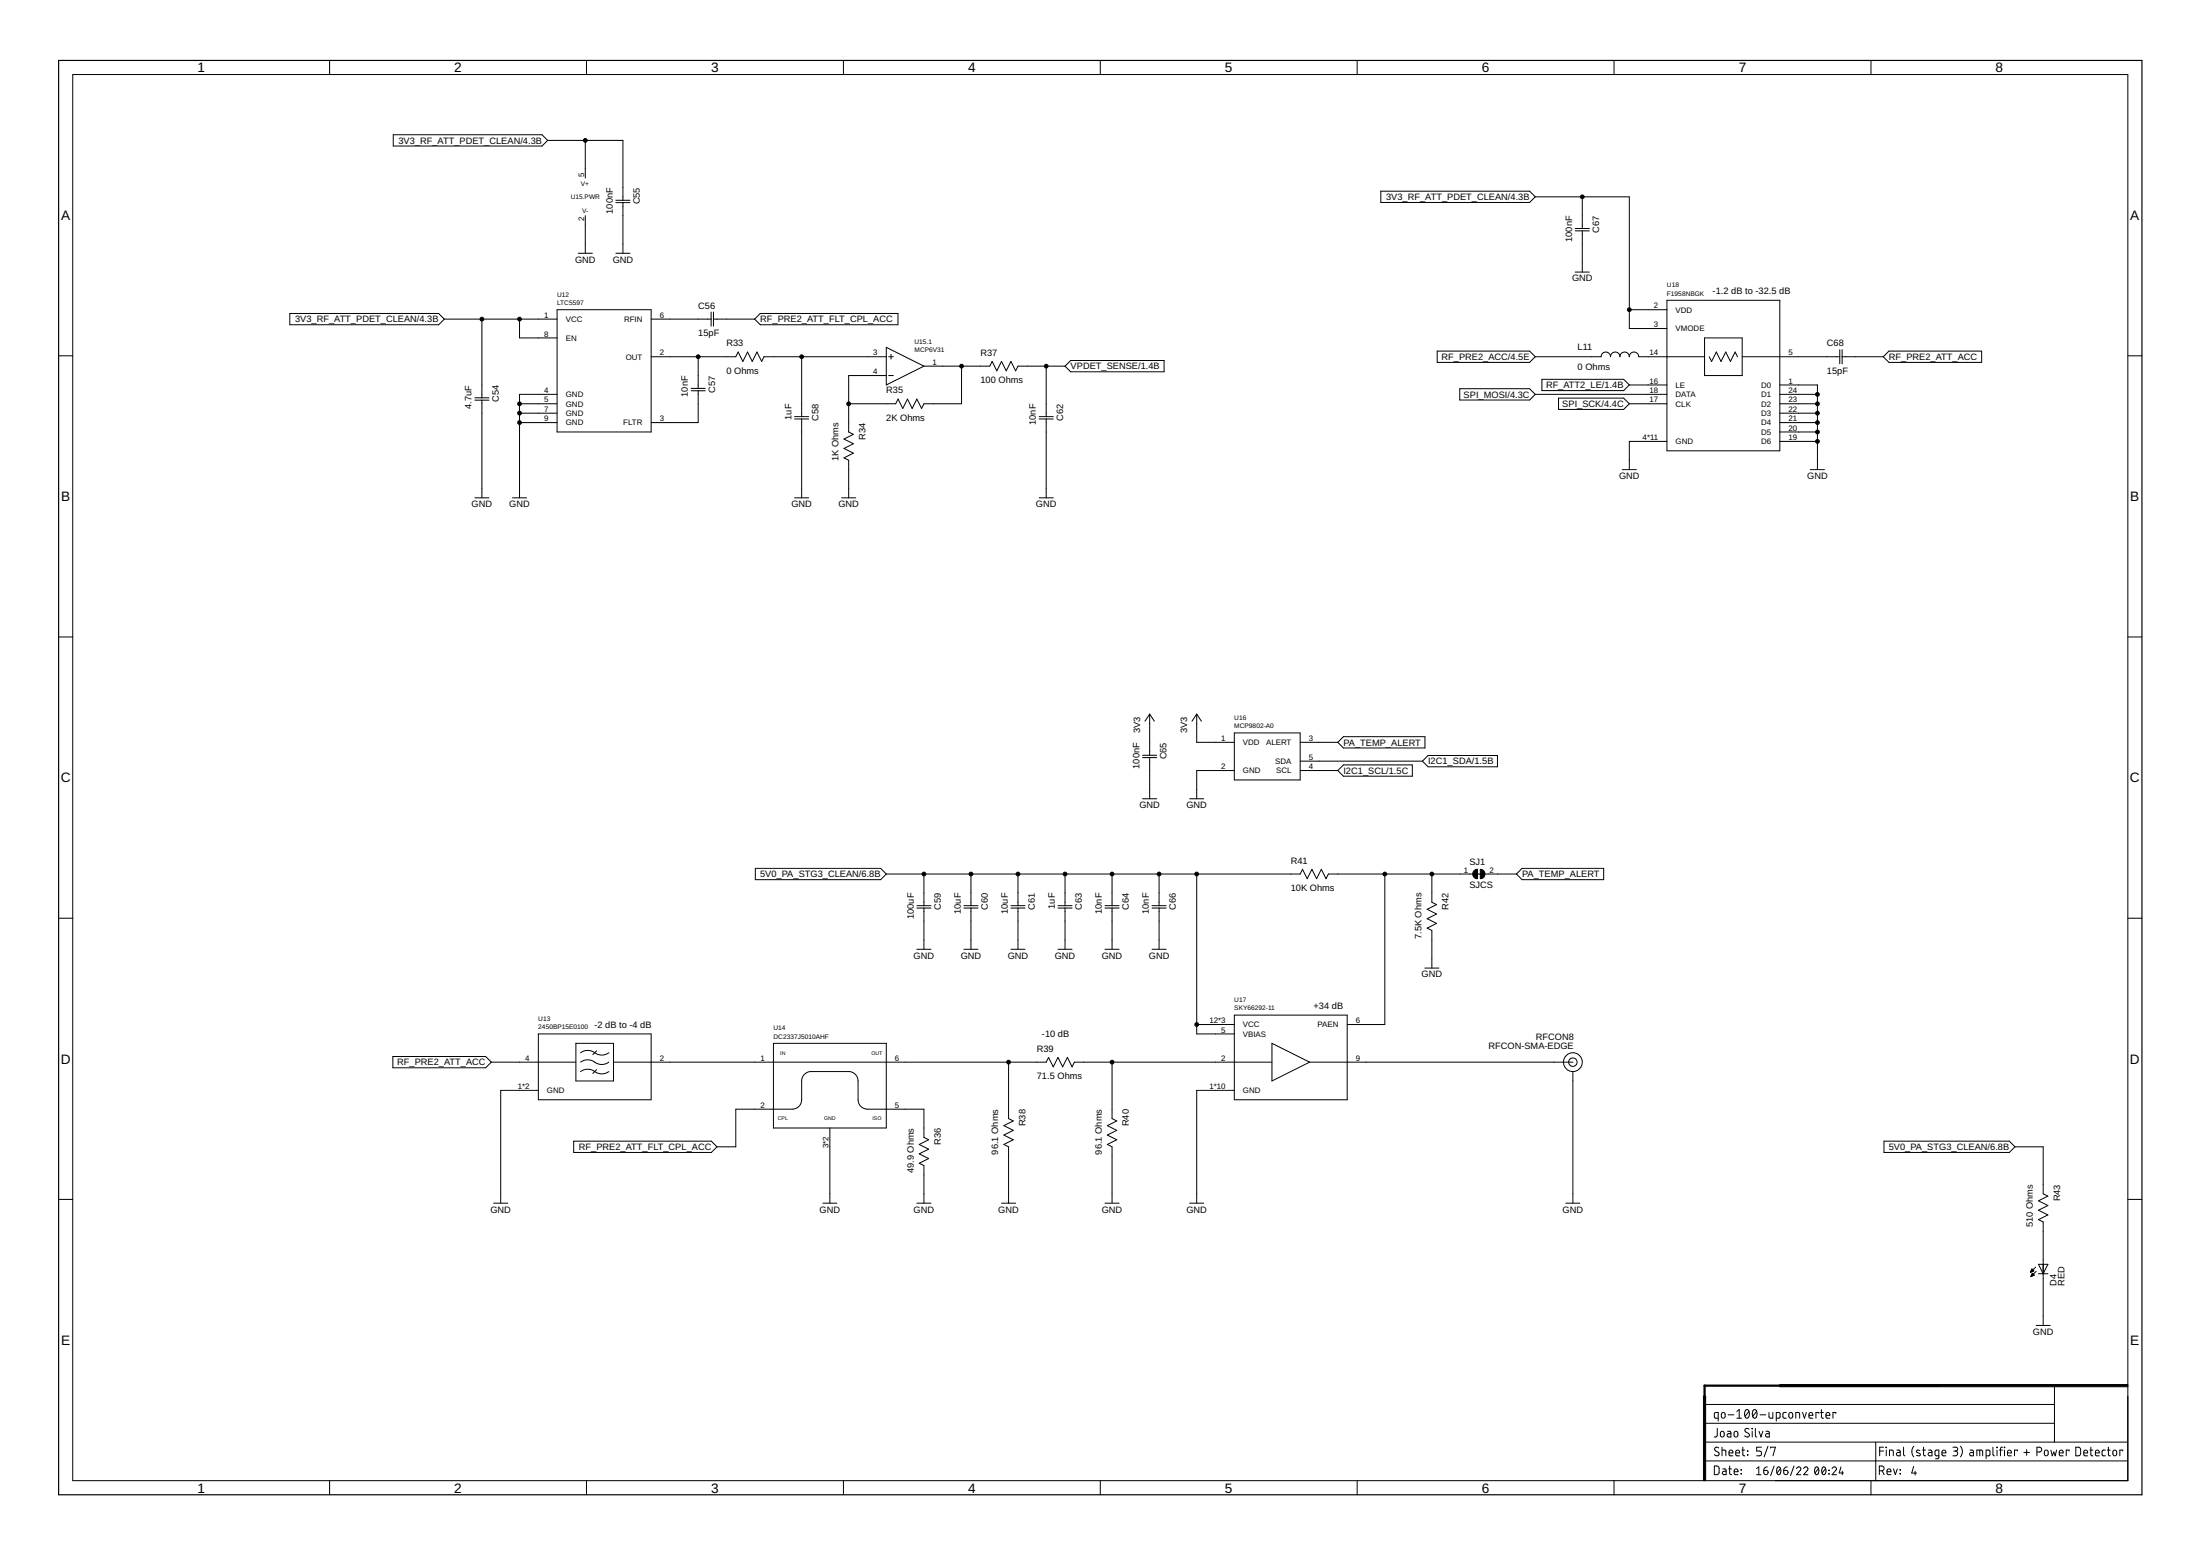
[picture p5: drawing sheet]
<svg xmlns="http://www.w3.org/2000/svg" width="594mm" height="420mm" viewBox="0 0 594 420" stroke-linecap="round" stroke-linejoin="round" font-family="sans-serif">
<g fill="none" stroke="#000" stroke-width=".27">
<path d="M89 16.3v3.8M158.4 16.3v3.8M227.8 16.3v3.8M297.1 16.3v3.8M366.5 16.3v3.8M435.8 16.3v3.8M505.2 16.3v3.8M19.6 20.1h555v379.7h-555zM106.2 36.4h40.2l1.5 1.5-1.5 1.5h-40.2zM147.9 37.9h20.3v16.2M158.1 37.9v10.2M158.1 58.2v10.2"/>
<path d="M166.3 54.7h3.8M166.3 54.1h3.8M168.2 54.7v13.7M372.9 51.6h40.1l1.6 1.5-1.6 1.6h-40.1zM414.6 53.1h25.4v35.6h10.1M427.3 53.1v8.6M156.1 68.4h3.9M166.3 68.4h3.8M425.4 61.7h3.8M425.4 62.3h3.8M425.4 73.5h3.8M427.3 62.3v11.2"/>
<path d="M15.8 96.1h3.8M78.3 84.6h40.1l1.6 1.6-1.6 1.5h-40.1zM120 86.2h30.4M130.1 86.2v21.2M140.3 86.2v5h10.1M150.4 83.6h25.4v33h-25.4zM175.8 96.3h22.9l.6-1.2 1.3 2.5 1.3-2.5 1.2 2.5 1.3-2.5 1.3 2.5 .6-1.3h33M175.8 86.2h16.2M188.5 96.3v8.6M192 84.3v3.8M192.7 86.2h11.1M192.7 84.3v3.8"/>
<path d="M205.3 84.6h37.2v3.1h-37.2l-1.5-1.5zM216.5 96.3v16.2M239.3 93.8l10.2 5.1-10.2 5zM240 96.3h1.2M240.6 95.7v1.3M249.5 98.9h17.8l.6-1.3 1.3 2.5 1.2-2.5 1.3 2.5 1.3-2.5 1.3 2.5 .6-1.2h12.7M259.7 98.9v10.1h-10.2l-.6 1.3-1.3-2.5-1.3 2.5-1.3-2.5-1.2 2.5-1.3-2.5-.6 1.2h-12.7M282.5 98.9v13.6M289.1 97.3h25.2v3.1h-25.2l-1.5-1.5zM388.1 94.8h24.9l1.6 1.5-1.6 1.6h-24.9zM414.6 96.3h17.8a1.27 1.27 0 0 1 1.2-1.2 1.27 1.27 0 0 1 1.3 1.2 1.27 1.27 0 0 1 1.3-1.2 1.27 1.27 0 0 1 1.2 1.2 1.27 1.27 0 0 1 1.3-1.2 1.27 1.27 0 0 1 1.3 1.2 1.27 1.27 0 0 1 1.2-1.2 1.27 1.27 0 0 1 1.3 1.2h17.8M440 83.6h10.1"/>
<path d="M450.1 81.1h30.5v40.6h-30.5zM460.3 91.2h10.2v10.2h-10.2zM461.6 96.3l.6 1.3 1.3-2.5 1.2 2.5 1.3-2.5 1.3 2.5 1.2-2.5 .7 1.2M470.5 96.3h26.3M496.8 94.4v3.8M497.4 96.3h11.2M497.4 94.4v3.8M510.1 94.8h25v3.1h-25l-1.5-1.6zM574.6 96.1h3.8M128.2 107.4h3.8M128.2 108.1h3.8M130.1 108.1v26.3"/>
<path d="M140.3 109h10.1M140.3 111.6h10.1M140.3 114.1h10.1M150.4 106.5h-10.1v27.9M186.6 104.9h3.8M186.6 105.5h3.8M188.5 105.5v8.6h-12.7M214.6 112.5h3.8M214.6 113.1h3.8M216.5 113.1v21.3M239.3 101.4h-10.1v15.2l1.2 .7-2.5 1.3 2.5 1.2-2.5 1.3 2.5 1.3-2.5 1.2 1.3 .7v10.1M240 101.4h1.2"/>
<path d="M280.6 112.5h3.8M280.6 113.1h3.8M282.5 113.1v21.3M394.2 105h18.8l1.6 1.5-1.6 1.5h-18.8zM414.6 106.5h35.5M416.4 102.4h22l1.6 1.5-1.6 1.6h-22zM420.9 107.5h17.5l1.6 1.5-1.6 1.6h-17.5zM440 109h10.1M440 103.9h10.1M450.1 119.2h-10.1v7.6M480.6 116.6h10.2M480.6 109h10.2"/>
<path d="M480.6 106.5h10.2M480.6 111.6h10.2M480.6 114.1h10.2M480.6 103.9h10.2v22.9M480.6 119.2h10.2M128.2 134.4h3.8M138.4 134.4h3.8M214.6 134.4h3.8M227.3 134.4h3.8M280.6 134.4h3.8M438.1 126.8h3.8M488.9 126.8h3.8"/>
<path d="M15.8 172h3.8M574.6 172h3.8M310.5 192.8v11.1M310.5 192.8l1.2 1.9M310.5 192.8l-1.3 1.9M323.2 192.8v7.6h10.1M323.2 192.8l1.2 1.9M323.2 192.8l-1.3 1.9M333.3 197.9h17.8v12.7h-17.8zM362.8 198.9h22v3.1h-22l-1.5-1.6zM308.5 203.9h3.9M308.5 204.6h3.9"/>
<path d="M308.5 215.7h3.9M310.5 204.6v11.1M321.2 215.7h3.9M333.3 208.1h-10.1v7.6M351.1 200.4h10.2M351.1 208.1h10.2M351.1 205.5h33M362.8 206.5h18.6v3.1h-18.6l-1.5-1.5zM385.6 204h18.8v3.1h-18.8l-1.5-1.6zM204 234.5h33.8l1.5 1.5-1.5 1.5h-33.8zM239.3 236h111.8l.6-1.3 1.3 2.6 1.3-2.6 1.2 2.6 1.3-2.6 1.3 2.6 .6-1.3h39M249.5 236v8.6"/>
<path d="M262.2 236v8.6M274.9 236v8.6M287.6 236v8.6M300.3 236v8.6M313 236v8.6M323.2 236v43.2h10.1M374 236v40.6h-10.2M386.7 236v7.6l1.2 .7-2.5 1.2 2.5 1.3-2.5 1.3 2.5 1.2-2.5 1.3 1.3 .6v10.2M401 236h8.5M411 234.5h22v3h-22l-1.5-1.5zM15.8 247.9h3.8M247.6 244.6h3.8"/>
<path d="M247.6 245.2h3.8M247.6 256.3h3.8M249.5 245.2v11.1M260.3 244.6h3.8M260.3 245.2h3.8M260.3 256.3h3.8M262.2 245.2v11.1M273 244.6h3.8M273 245.2h3.8M273 256.3h3.8M274.9 245.2v11.1M285.7 244.6h3.8"/>
<path d="M285.7 245.2h3.8M285.7 256.3h3.8M287.6 245.2v11.1M298.4 244.6h3.8M298.4 245.2h3.8M298.4 256.3h3.8M300.3 245.2v11.1M311.1 244.6h3.8M311.1 245.2h3.8M311.1 256.3h3.8M313 245.2v11.1M574.6 247.9h3.8"/>
<path d="M145.4 279.2h30.4v17.8h-30.4zM323.2 276.6h10.1M333.3 274.1h30.5v22.9h-30.5zM384.7 261.4h3.9M106.1 285.3h25l1.6 1.5-1.6 1.5h-25zM132.7 286.8h22.8M145.4 294.4h-10.2v30.5M155.5 281.7h10.2v10.2h-10.2zM156.8 289.3a3.3 3.3 0 0 1 4.2 .3l1.5 .4 1-.2 .9-.5M156.8 286.8a3.3 3.3 0 0 1 4.2 .3l1.5 .3 1-.1 .9-.5M156.8 284.3a3.3 3.3 0 0 1 4.2 .2l1.5 .4 1-.2 .9-.4M161.1 283.8l-1 1"/>
<path d="M161.1 288.8l-1 1.1M165.7 286.8h116.8l.6-1.3 1.3 2.6 1.3-2.6 1.3 2.6 1.2-2.6 1.3 2.6 .6-1.3h53.4M208.9 281.7h30.4v22.9h-30.4zM272.4 286.8v15.2l1.2 .7-2.5 1.3 2.5 1.2-2.5 1.3 2.5 1.3-2.5 1.2 1.3 .7v15.2M300.3 286.8v15.2l1.3 .7-2.6 1.3 2.6 1.2-2.6 1.3 2.6 1.3-2.6 1.2 1.3 .7v15.2M333.3 294.4h-10.1v30.5M343.5 281.7l10.1 5.1-10.1 5.1zM353.6 286.8h71.1M424.7 289.3v35.6M154.9 308.1h37.2l1.5 1.6-1.5 1.5h-37.2zM193.6 309.7h5.1v-10.2h15.2a2.54 2.54 0 0 0 2.6-2.5v-5.1a2.54 2.54 0 0 1 2.5-2.6h10.2a2.54 2.54 0 0 1 2.5 2.6v5.1a2.54 2.54 0 0 0 2.6 2.5h15.2v7.6l1.3 .7-2.6 1.2 2.6 1.3-2.6 1.3 2.6 1.2-2.6 1.3 1.3 .6v10.2M224.1 304.6v20.3"/>
<path d="M508.7 308.1h33.9l1.5 1.6-1.5 1.5h-33.9zM544.1 309.7h7.6v12.6l1.3 .7-2.5 1.3 2.5 1.2-2.5 1.3 2.5 1.3-2.5 1.2 1.2 .7v27.9M15.8 323.9h3.8M133.3 324.9h3.8M222.2 324.9h3.8M247.6 324.9h3.8M270.4 324.9h3.9M298.4 324.9h3.8M321.2 324.9h3.9M422.8 324.9h3.8M574.6 323.9h3.8M548.3 343.6h.1"/>
<path d="M548.4 343.4h.2M548.4 343.3h.5M548.4 343.2h.8M548.4 344.6h.2M548.5 343.1h.6M548.5 344.5h.4M548.6 342.9h.4M548.6 344.4h.5M548.6 342.8h.2M548.6 344.3h.7M548.7 342.7h.1M548.7 344.1h.4"/>
<path d="M548.7 342.7l.5 .5-.9 .4zM548.7 344h.3M548.8 343.9h.1M548.8 343.8l.5 .5-.9 .4zM549.7 342.2l-1.4 1.4M549.8 343.3l-1.4 1.4M549.8 357.9h3.8M550.5 341.4h2.5l-1.3 2.5zM550.5 343.9h2.5M460.3 379.2h94.5M554.8 374.2v15.2M89 399.8v3.8"/>
<path d="M158.4 399.8v3.8M227.8 399.8v3.8M297.1 399.8v3.8M366.5 399.8v3.8M435.8 399.8v3.8M460.3 394.5h114.3M460.3 389.4h114.3M460.3 384.3h94.5M462.9 395.9h.9l.4 .4v1.4l-.4 .5h-.9zM463.7 385.7v2l-.2 .2-.6 .1M464 382.9h-.8l-.2-.2v-1.1l.2-.2h.8v2.3M464.1 391a.58 .58 0 0 0-.9-.1 .58 .58 0 0 0 .1 .9l.7 .3a.54 .54 0 0 1 .2 .8 .54 .54 0 0 1-.8 .2l-.5-.3"/>
<path d="M464.7 386.7l.5-.2a.92 .92 0 0 1 .1 1.5h-.3l-.4-.3zM464.9 381.6l.5-.2a.92 .92 0 0 1 .2 1.5l-.7-.1zM465 391.6l.9 .1 .1 1.4M465 390.8v2.3M465.2 396.6l.7 .1 .2 .2v1.3h-.6a.46 .46 0 0 1-.4-.5 .46 .46 0 0 1 .4-.4h.6M466.5 386.5h.7l.2 .2v1.3h-.6a.46 .46 0 0 1-.4-.4 .46 .46 0 0 1 .4-.5h.6M466.6 382h1.6M466.8 396.6h.8M466.9 392.3h1a.54 .54 0 0 0-.3-.7 .54 .54 0 0 0-.7 .5l.1 .9 .9 .1M467.1 395.9v1.9l.1 .3 .4 .1M468.3 397.4h1a.54 .54 0 0 0-.3-.7 .54 .54 0 0 0-.7 .5l.1 .9 .9 .1M468.4 386.7l.5-.2a.92 .92 0 0 1 .1 1.5l-.6-.1z"/>
<path d="M468.7 392.3h1.1a.54 .54 0 0 0-.4-.7 .54 .54 0 0 0-.7 .5l.1 .9 1 .1M469 382.9h1.3M469 381.1l.6-.5v2.3M470.1 397.9l.2 .1zM470.1 396.8l.2 .2zM470.4 391.6h.7M470.6 390.8v2.1l.5 .2M471.4 380.8a.62 .62 0 0 1 .7-.1 .62 .62 0 0 1 .3 .8 .99 .99 0 0 1-.8 1.4 1.62 1.62 0 0 1-.2-2.1zM471.9 391.8l.1 .1zM471.9 392.8l.1 .1zM472.3 381.1l-1.1 1.3M472.3 385.9a.58 .58 0 0 0-.9-.1 .58 .58 0 0 0 0 .9l.7 .4a.58 .58 0 0 1 .1 .8 .58 .58 0 0 1-.9 0l-.2-.2"/>
<path d="M473.1 385.7l.1 .1zM473.2 386.5v1.5M473.5 380.8a.61 .61 0 0 1 .7-.1 .61 .61 0 0 1 .3 .8 .99 .99 0 0 1-.8 1.4 1.62 1.62 0 0 1-.2-2.1zM474 385.7v1.9l.4 .4M474.3 381.1l-1 1.3M474.3 396.6l.6-.5v2.1M474.3 398.2h1.2M475 386.5l.5 1.5 .5-1.5M475.3 382h1.5M475.7 390.8h-1.3v1h.7a.66 .66 0 0 1 .6 .7 .66 .66 0 0 1-.6 .6h-.7M476.3 397h.7a.59 .59 0 0 1 .4 .7 .59 .59 0 0 1-.6 .5 .59 .59 0 0 1-.5-.6zM476.9 386.5h.6l.3 .2v1.3h-.6a.46 .46 0 0 1-.5-.4 .46 .46 0 0 1 .5-.5h.6"/>
<path d="M477.2 396.1l-.7 .3-.2 .6M477.4 390.5l-1 2.9M477.7 381.4v1.2l.4 .3h.6v-1.5M478.1 391v-.2h1.3l-.6 2.3M479.1 395.9l-1 2.5M479.7 382.9h.7l.3-.2v-.9l-.3-.4h-.7v2.3M480 396.2a.67 .67 0 0 1 .8 .2 .67 .67 0 0 1 .1 .8 .67 .67 0 0 1-.1 .7 .67 .67 0 0 1-.8 .2 1.76 1.76 0 0 1 0-1.9zM480.8 396.6l-1 1.1M481.7 397h.7a.58 .58 0 0 1 .4 .7 .58 .58 0 0 1-.6 .5 .58 .58 0 0 1-.5-.6zM482.4 381.4h-.7l-.2 .4 .1 1 .8 .1M482.6 396.1l-.7 .3-.2 .6M483.2 381.6l.3-.2 .5 .2 .1 .8a.53 .53 0 0 1-.5 .6 .53 .53 0 0 1-.6-.6z"/>
<path d="M484.4 395.9l-.9 2.5M484.9 382.9v-1.5l1 .1 .1 1.4M485.1 396.6a.58 .58 0 0 1 .9-.5 .58 .58 0 0 1 .1 .9l-1 1.2h1.2M486.7 381.4l.6 1.5 .5-1.5M487 396.6a.58 .58 0 0 1 .9-.5 .58 .58 0 0 1 .1 .9l-1 1.2h1.2M488.5 382.2h1a.55 .55 0 0 0-.3-.8 .55 .55 0 0 0-.7 .5l.1 .9 .9 .1M490.3 396.2a.66 .66 0 0 1 .8 .2 .66 .66 0 0 1 .1 .8 .66 .66 0 0 1-.1 .7 .66 .66 0 0 1-.8 .2 1.64 1.64 0 0 1 0-1.9zM491 396.6l-.9 1.1M491.2 381.7v-.3h-.8v1.5M491.6 381.4h.8M491.8 380.6v2l.2 .2 .4 .1M492.2 396.2a.66 .66 0 0 1 .8 .2 .66 .66 0 0 1 .1 .8 .66 .66 0 0 1-.1 .7 .66 .66 0 0 1-.8 .2 1.64 1.64 0 0 1 0-1.9z"/>
<path d="M493 396.6l-1 1.1M493.1 382.2h1a.55 .55 0 0 0-.3-.8 .55 .55 0 0 0-.7 .5l.1 .9 .9 .1M493.8 397.9l.2 .1zM493.8 397l.2 .1zM494.7 396.6a.58 .58 0 0 1 .9-.5 .58 .58 0 0 1 .1 .9l-1 1.2h1.2M495.7 381.7v-.3h-.7v1.5M497.1 396.1l-.4 1.6h1.1M497.5 397.3v.9M505.2 399.8v3.8M506.5 389.4v10.4M507.5 397.2h.6a.65 .65 0 0 0 .7-.7 .65 .65 0 0 0-.7-.6h-.6v2.3M507.6 391.8h1"/>
<path d="M508.3 397.2l.5 1M508.6 390.8h-1v2.3M509.3 390.8l.1 .1zM509.4 391.6v1.5M509.6 397.4h1a.54 .54 0 0 0-.4-.7 .54 .54 0 0 0-.6 .5l.1 .9 .9 .1M510.2 393.1v-1.5l.9 .1 .2 1.4M511.3 396.6l.5 1.6 .5-1.6M512.2 391.6h.7l.2 .2v1.3h-.5a.46 .46 0 0 1-.5-.4 .46 .46 0 0 1 .5-.5h.5M513.1 396.8l.1 .2zM513.1 397.9l.1 .1zM514 390.8l.1 2.1 .3 .2M516.8 396l-.6 1.8h1.3"/>
<path d="M516.8 390.5a2.19 2.19 0 0 0 0 2.9M517.1 397.3v1M518.4 391.7l-.6-.1-.3 .2 .1 .3 .9 .5v.4h-1M519.2 391.6h.8M519.4 390.8v1.9l.2 .3 .4 .1M520.8 391.6h.6l.3 .3v1.2h-.6a.46 .46 0 0 1-.4-.4 .46 .46 0 0 1 .4-.5h.6M523.6 393.1h-.8l-.2-.2-.1-1 .3-.3h.8v1.9l-.3 .4h-.6M524.4 392.3h1a.54 .54 0 0 0-.3-.7 .54 .54 0 0 0-.7 .5l.1 .9 .9 .1M527.3 390.8h.8a.52 .52 0 0 1 .5 .5 .52 .52 0 0 1-.5 .5h-.5M528 391.8a.65 .65 0 0 1 .6 .7 .65 .65 0 0 1-.6 .6h-.7M529.4 390.5a2.19 2.19 0 0 1 0 2.9M532 391.6h.7l.2 .2v1.3h-.6a.46 .46 0 0 1-.4-.4 .46 .46 0 0 1 .4-.5h.6"/>
<path d="M533.8 393.1v-1.5l1.5 .1 .1 1.4M534.6 391.6v1.5M536.3 393.1h.8l.2-.2v-1.1l-.2-.2h-.8v2.3M538.2 390.8v1.9l.4 .4M539.2 390.8l.1 .1zM539.3 391.6v1.5M539.9 391.6h.8M540.7 390.8l-.4 .1-.1 .3v1.9M541.2 390.8l.2 .1zM541.3 391.6v1.5M542.1 392.3h1a.54 .54 0 0 0-.3-.7 .54 .54 0 0 0-.7 .5l.1 .9 .9 .1M544.7 391.8v-.2h-.7v1.5"/>
<path d="M546.5 392.2h1.5M547.3 391.4v1.6M550 392.1h.7a.65 .65 0 0 0 .6-.7 .65 .65 0 0 0-.6-.6h-.7v2.3M552.2 391.7l.3-.1 .5 .1 .1 .9a.52 .52 0 0 1-.5 .5 .52 .52 0 0 1-.6-.5zM553.8 391.6l.4 1.5 .4-1 .4 1 .3-1.5M556.1 392.3h1a.54 .54 0 0 0-.4-.7 .54 .54 0 0 0-.6 .5l.1 .9 .9 .1M558.7 391.8v-.2h-.7v1.5M560.5 390.8h.9l.4 .4v1.5l-.4 .4h-.9zM562.7 392.3h1a.54 .54 0 0 0-.3-.7 .54 .54 0 0 0-.7 .5l.1 .9 .9 .1M564.3 391.6h.8M564.6 390.8v2.1l.5 .2M565.8 392.3h1.1a.54 .54 0 0 0-.4-.7 .54 .54 0 0 0-.7 .5l.1 .9 1 .1"/>
<path d="M568.5 391.6h-.6l-.3 .3 .2 1.1 .7 .1M569.1 391.6h.7M569.3 390.8l.1 2.1 .4 .2M570.7 391.7l.5-.1a.92 .92 0 0 1 .1 1.4l-.3 .1-.4-.3zM573.2 391.8v-.2h-.8v1.5"/>
<circle cx="424.7" cy="286.8" r="2.54"/>
<circle cx="424.7" cy="286.8" r="1.14"/>
</g>
<path d="M15.8 16.3h562.6v387.3h-562.6zM398.3 236h2.1" fill="none" stroke="#000" stroke-width=".32"/>
<path d="M460 377h.6v22.8h-.6zM480.6 373.9h94v.6h-94z" fill="#000" stroke="#000" stroke-width=".27"/>
<path d="M523.8 374.2h-63.5v3.8" fill="none" stroke="#000" stroke-width=".61"/>
<g fill="#000" stroke="#000" stroke-width=".27">
<path d="M398 235.2l1-.5v2.6a1.27 1.27 0 0 1-1.2-.8 1.27 1.27 0 0 1 .2-1.3z" fill-rule="evenodd"/>
<path d="M399.7 234.7a1.27 1.27 0 0 1 1.3 1.3 1.27 1.27 0 0 1-1.3 1.3z" fill-rule="evenodd"/>
<circle cx="158.1" cy="37.9" r=".51"/>
<circle cx="427.3" cy="53.1" r=".51"/>
<circle cx="130.1" cy="86.2" r=".51"/>
<circle cx="140.3" cy="86.2" r=".51"/>
<circle cx="188.5" cy="96.3" r=".51"/>
<circle cx="216.5" cy="96.3" r=".51"/>
<circle cx="259.7" cy="98.9" r=".51"/>
<circle cx="282.5" cy="98.9" r=".51"/>
<circle cx="440" cy="83.6" r=".51"/>
<circle cx="140.3" cy="111.6" r=".51"/>
<circle cx="140.3" cy="109" r=".51"/>
<circle cx="140.3" cy="114.1" r=".51"/>
<circle cx="229.2" cy="109" r=".51"/>
<circle cx="490.8" cy="116.6" r=".51"/>
<circle cx="490.8" cy="114.1" r=".51"/>
<circle cx="490.8" cy="106.5" r=".51"/>
<circle cx="490.8" cy="111.6" r=".51"/>
<circle cx="490.8" cy="109" r=".51"/>
<circle cx="490.8" cy="119.2" r=".51"/>
<circle cx="249.5" cy="236" r=".51"/>
<circle cx="262.2" cy="236" r=".51"/>
<circle cx="274.9" cy="236" r=".51"/>
<circle cx="287.6" cy="236" r=".51"/>
<circle cx="300.3" cy="236" r=".51"/>
<circle cx="313" cy="236" r=".51"/>
<circle cx="323.2" cy="236" r=".51"/>
<circle cx="374" cy="236" r=".51"/>
<circle cx="386.7" cy="236" r=".51"/>
<circle cx="323.2" cy="276.6" r=".51"/>
<circle cx="272.4" cy="286.8" r=".51"/>
<circle cx="300.3" cy="286.8" r=".51"/>
</g>
<g font-size="3.7">
<text x="53.3" y="19.5">1</text>
<text x="122.7" y="19.5">2</text>
<text x="192" y="19.5">3</text>
<text x="261.4" y="19.5">4</text>
<text x="330.8" y="19.5">5</text>
<text x="400.2" y="19.5">6</text>
<text x="469.5" y="19.5">7</text>
<text x="538.9" y="19.5">8</text>
<text x="16.5" y="59.4">A</text>
<text x="575.3" y="59.4">A</text>
<text x="16.5" y="135.3">B</text>
<text x="575.3" y="135.3">B</text>
<text x="16.4" y="211.3">C</text>
<text x="575.2" y="211.3">C</text>
<text x="16.4" y="287.2">D</text>
<text x="575.2" y="287.2">D</text>
<text x="16.5" y="363.1">E</text>
<text x="575.3" y="363.1">E</text>
<text x="53.3" y="403">1</text>
<text x="122.7" y="403">2</text>
<text x="192" y="403">3</text>
<text x="261.4" y="403">4</text>
<text x="330.8" y="403">5</text>
<text x="400.2" y="403">6</text>
<text x="469.5" y="403">7</text>
<text x="538.9" y="403">8</text>
</g>
<g font-size="2.5">
<text x="107.6" y="38.8">3V3_RF_ATT_PDET_CLEAN/4.3B</text>
<text x="165.5" y="57.7" transform="rotate(-90 165.5 57.7)">100nF</text>
<text x="172.8" y="55.2" transform="rotate(-90 172.8 55.2)">C55</text>
<text x="374.3" y="54">3V3_RF_ATT_PDET_CLEAN/4.3B</text>
<text x="424.5" y="65.3" transform="rotate(-90 424.5 65.3)">100nF</text>
<text x="431.8" y="62.8" transform="rotate(-90 431.8 62.8)">C67</text>
<text x="155.3" y="70.9">GND</text>
<text x="165.4" y="70.9">GND</text>
<text x="424.5" y="76">GND</text>
<text x="188.5" y="83.4">C56</text>
<text x="462.5" y="79.4">-1.2 dB to -32.5 dB</text>
<text x="79.7" y="87.1">3V3_RF_ATT_PDET_CLEAN/4.3B</text>
<text x="205.3" y="87.1">RF_PRE2_ATT_FLT_CPL_ACC</text>
<text x="188.5" y="90.7">15pF</text>
<text x="196.2" y="93.6">R33</text>
<text x="426" y="94.4">L11</text>
<text x="493.3" y="93.6">C68</text>
<text x="196.2" y="100.9">0 Ohms</text>
<text x="264.7" y="96.1">R37</text>
<text x="289.1" y="99.8">VPDET_SENSE/1.4B</text>
<text x="389.3" y="97.2">RF_PRE2_ACC/4.5E</text>
<text x="426" y="100">0 Ohms</text>
<text x="493.3" y="100.9">15pF</text>
<text x="510.1" y="97.2">RF_PRE2_ATT_ACC</text>
<text x="185.8" y="107.1" transform="rotate(-90 185.8 107.1)">10nF</text>
<text x="193.1" y="106" transform="rotate(-90 193.1 106)">C57</text>
<text x="239.3" y="106.3">R35</text>
<text x="264.7" y="103.4">100 Ohms</text>
<text x="395.2" y="107.4">SPI_MOSI/4.3C</text>
<text x="417.5" y="104.8">RF_ATT2_LE/1.4B</text>
<text x="127.4" y="110.4" transform="rotate(-90 127.4 110.4)">4.7uF</text>
<text x="134.7" y="108.5" transform="rotate(-90 134.7 108.5)">C54</text>
<text x="213.7" y="113.3" transform="rotate(-90 213.7 113.3)">1uF</text>
<text x="221" y="113.6" transform="rotate(-90 221 113.6)">C58</text>
<text x="239.3" y="113.6">2K Ohms</text>
<text x="287.1" y="113.6" transform="rotate(-90 287.1 113.6)">C62</text>
<text x="421.9" y="109.9">SPI_SCK/4.4C</text>
<text x="233.7" y="118.7" transform="rotate(-90 233.7 118.7)">R34</text>
<text x="279.7" y="114.7" transform="rotate(-90 279.7 114.7)">10nF</text>
<text x="226.4" y="124.5" transform="rotate(-90 226.4 124.5)">1K Ohms</text>
<text x="437.2" y="129.3">GND</text>
<text x="488" y="129.3">GND</text>
<text x="127.4" y="137">GND</text>
<text x="137.5" y="137">GND</text>
<text x="213.7" y="137">GND</text>
<text x="226.4" y="137">GND</text>
<text x="279.7" y="137">GND</text>
<text x="307.9" y="197.9" transform="rotate(-90 307.9 197.9)">3V3</text>
<text x="320.6" y="197.9" transform="rotate(-90 320.6 197.9)">3V3</text>
<text x="362.8" y="201.3">PA_TEMP_ALERT</text>
<text x="307.7" y="207.6" transform="rotate(-90 307.7 207.6)">100nF</text>
<text x="315" y="205" transform="rotate(-90 315 205)">C65</text>
<text x="362.8" y="209">I2C1_SCL/1.5C</text>
<text x="385.6" y="206.4">I2C1_SDA/1.5B</text>
<text x="307.7" y="218.2">GND</text>
<text x="320.4" y="218.2">GND</text>
<text x="348.5" y="233.2">R41</text>
<text x="396.8" y="233.5">SJ1</text>
<text x="205.3" y="236.9">5V0_PA_STG3_CLEAN/6.8B</text>
<text x="396.8" y="239.8">SJCS</text>
<text x="411" y="236.9">PA_TEMP_ALERT</text>
<text x="254" y="245.7" transform="rotate(-90 254 245.7)">C59</text>
<text x="266.7" y="245.7" transform="rotate(-90 266.7 245.7)">C60</text>
<text x="279.4" y="245.7" transform="rotate(-90 279.4 245.7)">C61</text>
<text x="284.8" y="245.4" transform="rotate(-90 284.8 245.4)">1uF</text>
<text x="292.1" y="245.7" transform="rotate(-90 292.1 245.7)">C63</text>
<text x="304.8" y="245.7" transform="rotate(-90 304.8 245.7)">C64</text>
<text x="317.5" y="245.7" transform="rotate(-90 317.5 245.7)">C66</text>
<text x="348.5" y="240.6">10K Ohms</text>
<text x="391.2" y="245.7" transform="rotate(-90 391.2 245.7)">R42</text>
<text x="246.7" y="248.2" transform="rotate(-90 246.7 248.2)">100uF</text>
<text x="259.4" y="246.8" transform="rotate(-90 259.4 246.8)">10uF</text>
<text x="272.1" y="246.8" transform="rotate(-90 272.1 246.8)">10uF</text>
<text x="297.5" y="246.8" transform="rotate(-90 297.5 246.8)">10nF</text>
<text x="310.2" y="246.8" transform="rotate(-90 310.2 246.8)">10nF</text>
<text x="383.9" y="253.6" transform="rotate(-90 383.9 253.6)">7.5K Ohms</text>
<text x="246.7" y="258.9">GND</text>
<text x="259.4" y="258.9">GND</text>
<text x="272.1" y="258.9">GND</text>
<text x="284.8" y="258.9">GND</text>
<text x="297.5" y="258.9">GND</text>
<text x="310.2" y="258.9">GND</text>
<text x="383.9" y="263.9">GND</text>
<text x="354.7" y="272.5">+34 dB</text>
<text x="160.5" y="277.5">-2 dB to -4 dB</text>
<text x="281.4" y="280.1">-10 dB</text>
<text x="414.7" y="281">RFCON8</text>
<text x="107.3" y="287.7">RF_PRE2_ATT_ACC</text>
<text x="280" y="284">R39</text>
<text x="402" y="283.2">RFCON-SMA-EDGE</text>
<text x="280" y="291.3">71.5 Ohms</text>
<text x="276.9" y="304.1" transform="rotate(-90 276.9 304.1)">R38</text>
<text x="304.8" y="304.1" transform="rotate(-90 304.8 304.1)">R40</text>
<text x="156.3" y="310.5">RF_PRE2_ATT_FLT_CPL_ACC</text>
<text x="254" y="309.2" transform="rotate(-90 254 309.2)">R36</text>
<text x="269.6" y="311.8" transform="rotate(-90 269.6 311.8)">96.1 Ohms</text>
<text x="297.5" y="311.8" transform="rotate(-90 297.5 311.8)">96.1 Ohms</text>
<text x="510" y="310.5">5V0_PA_STG3_CLEAN/6.8B</text>
<text x="246.7" y="316.8" transform="rotate(-90 246.7 316.8)">49.9 Ohms</text>
<text x="132.4" y="327.4">GND</text>
<text x="221.3" y="327.4">GND</text>
<text x="246.7" y="327.4">GND</text>
<text x="269.6" y="327.4">GND</text>
<text x="297.5" y="327.4">GND</text>
<text x="320.4" y="327.4">GND</text>
<text x="422" y="327.4">GND</text>
<text x="556.3" y="324.4" transform="rotate(-90 556.3 324.4)">R43</text>
<text x="549" y="331.4" transform="rotate(-90 549 331.4)">510 Ohms</text>
<text x="555.3" y="347.2" transform="rotate(-90 555.3 347.2)">D4</text>
<text x="557.4" y="347.2" transform="rotate(-90 557.4 347.2)">RED</text>
<text x="549" y="360.5">GND</text>
</g>
<g font-size="2.1">
<text x="157.7" y="47.7" transform="rotate(-90 157.7 47.7)">5</text>
<text x="157.7" y="59.8" transform="rotate(-90 157.7 59.8)">2</text>
<text x="446.6" y="83.3">2</text>
<text x="146.9" y="85.8">1</text>
<text x="152.8" y="86.9">VCC</text>
<text x="168.5" y="86.9">RFIN</text>
<text x="178.2" y="85.8">6</text>
<text x="446.6" y="88.3">3</text>
<text x="452.5" y="84.4">VDD</text>
<text x="452.5" y="89.5">VMODE</text>
<text x="146.9" y="90.9">8</text>
<text x="152.8" y="92">EN</text>
<text x="178.2" y="96">2</text>
<text x="235.8" y="96">3</text>
<text x="445.4" y="96">14</text>
<text x="483" y="96">5</text>
<text x="169" y="97.1">OUT</text>
<text x="235.8" y="101">4</text>
<text x="251.8" y="98.5">1</text>
<text x="146.9" y="106.1">4</text>
<text x="152.8" y="107.2">GND</text>
<text x="445.4" y="106.1">18</text>
<text x="445.4" y="103.6">16</text>
<text x="452.5" y="107.2">DATA</text>
<text x="452.5" y="104.7">LE</text>
<text x="475.5" y="104.7">D0</text>
<text x="475.5" y="107.2">D1</text>
<text x="483" y="103.6">1</text>
<text x="483" y="106.1">24</text>
<text x="146.9" y="108.7">5</text>
<text x="146.9" y="111.2">7</text>
<text x="146.9" y="113.7">9</text>
<text x="152.8" y="109.8">GND</text>
<text x="152.8" y="112.3">GND</text>
<text x="178.2" y="113.7">3</text>
<text x="445.4" y="108.7">17</text>
<text x="452.5" y="109.8">CLK</text>
<text x="475.5" y="109.8">D2</text>
<text x="475.5" y="112.3">D3</text>
<text x="483" y="108.7">23</text>
<text x="483" y="111.2">22</text>
<text x="483" y="113.7">21</text>
<text x="152.8" y="114.9">GND</text>
<text x="168.3" y="114.9">FLTR</text>
<text x="443.6" y="118.8">4*11</text>
<text x="452.5" y="119.9">GND</text>
<text x="475.5" y="114.9">D4</text>
<text x="475.5" y="117.4">D5</text>
<text x="475.5" y="119.9">D6</text>
<text x="483" y="116.3">20</text>
<text x="483" y="118.8">19</text>
<text x="329.8" y="200.1">1</text>
<text x="335.6" y="201.2">VDD</text>
<text x="341.9" y="201.2">ALERT</text>
<text x="353.4" y="200.1">3</text>
<text x="329.8" y="207.7">2</text>
<text x="335.6" y="208.8">GND</text>
<text x="344.4" y="206.3">SDA</text>
<text x="344.6" y="208.8">SCL</text>
<text x="353.4" y="207.7">4</text>
<text x="353.4" y="205.2">5</text>
<text x="395.3" y="235.7">1</text>
<text x="402.2" y="235.7">2</text>
<text x="326.6" y="276.3">12*3</text>
<text x="329.8" y="278.8">5</text>
<text x="335.6" y="277.4">VCC</text>
<text x="335.6" y="279.9">VBIAS</text>
<text x="355.8" y="277.4">PAEN</text>
<text x="366.1" y="276.3">6</text>
<text x="141.8" y="286.4">4</text>
<text x="178.2" y="286.4">2</text>
<text x="205.3" y="286.4">1</text>
<text x="241.7" y="286.4">6</text>
<text x="329.8" y="286.4">2</text>
<text x="366.1" y="286.4">9</text>
<text x="139.8" y="294.1">1*2</text>
<text x="147.7" y="295.2">GND</text>
<text x="205.3" y="299.1">2</text>
<text x="241.7" y="299.1">5</text>
<text x="326.6" y="294.1">1*10</text>
<text x="335.6" y="295.2">GND</text>
<text x="223.7" y="310.1" transform="rotate(-90 223.7 310.1)">3*2</text>
</g>
<g font-size="1.8">
<text x="154.1" y="53.8">U15.PWR</text>
<text x="156.8" y="50.1">V+</text>
<text x="157.2" y="57.5">V-</text>
<text x="450.1" y="77.5">U18</text>
<text x="150.4" y="82.4">LTC5597</text>
<text x="150.4" y="80.1">U12</text>
<text x="450.1" y="79.8">F1958NBGK</text>
<text x="247" y="95.1">MCP6V31</text>
<text x="247" y="92.8">U15.1</text>
<text x="333.3" y="196.6">MCP9802-A0</text>
<text x="333.3" y="194.4">U16</text>
<text x="145.4" y="275.6">U13</text>
<text x="333.3" y="272.8">SKY66292-11</text>
<text x="333.3" y="270.5">U17</text>
<text x="145.4" y="277.9">2450BP15E0100</text>
<text x="208.9" y="280.5">DC2337J5010AHF</text>
<text x="208.9" y="278.2">U14</text>
</g>
<g font-size="1.4">
<text x="210.7" y="284.8">IN</text>
<text x="235.3" y="284.8">OUT</text>
<text x="210" y="302.5">CPL</text>
<text x="222.5" y="302.5">GND</text>
<text x="235.6" y="302.5">ISO</text>
</g>
</svg>
